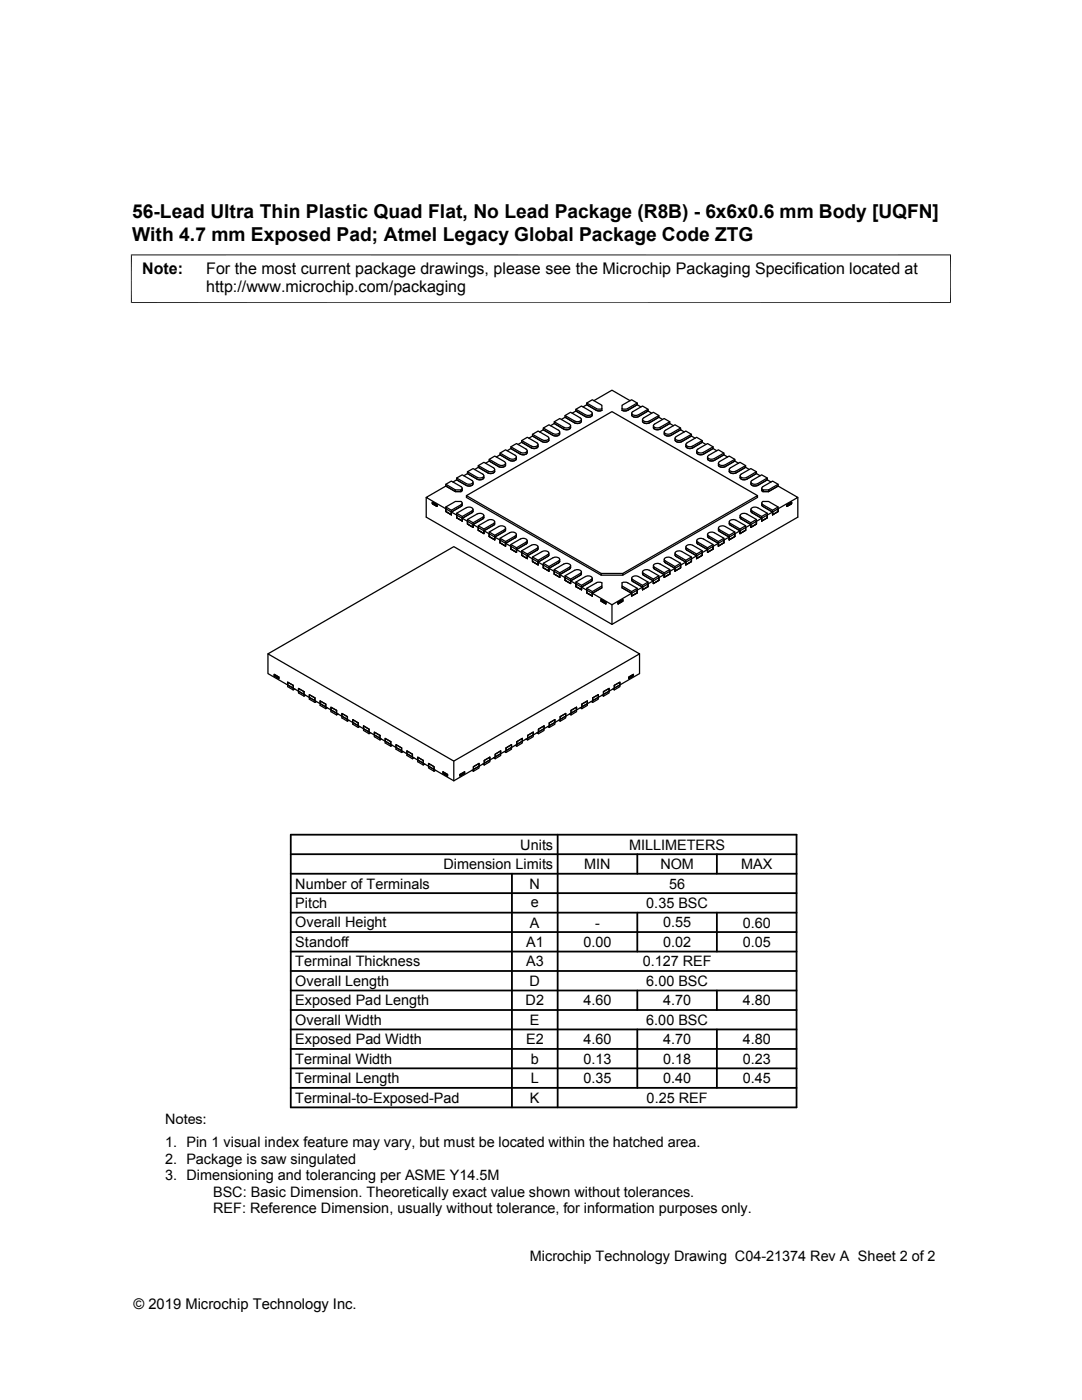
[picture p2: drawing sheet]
<svg xmlns="http://www.w3.org/2000/svg" width="216mm" height="279mm" viewBox="0 0 216 279" stroke-linecap="round" stroke-linejoin="round" font-family="sans-serif">
<g fill="none" stroke="#000" stroke-width=".25">
<path d="M118.5 80l3.6-2.1 3.6 2.1M85 99.3v3.9l37.1 21.4 37.1-21.4v-3.9M89 97l1.9 1.1h1.1l.2-.3M89 96.6l1.9 1.2v.3M89 97v-.4l1.1-.6 1.9 1.1a.35 .35 0 0 1 .2 .3 .35 .35 0 0 1-.2 .4M89 97l-4 2.3 4 2.2M89 97l1.9 1.1h1.1M90.9 97.8h1.1v.3M91.1 95.8l2.3 1.2a.78 .78 0 0 0 1-.5M91.1 95.4l1.9 1.1a.94 .94 0 0 0 1.4-.3l-.1-.3-2.1-1.1-1.1 .6v.4M91.1 95.8l-.7 .4M92.2 97.5v.3"/>
<path d="M92.2 97.8l-.2 .3M93.1 98.9l26.9 15.5M93.3 94.5l1.9 1.1a.96 .96 0 0 0 1.3-.3M93.3 94.1l1.9 1.2a.96 .96 0 0 0 1.3-.4l-.1-.2-2-1.2-1.1 .6v.4M93.3 94.5l-.8 .5M93.3 94.5l2 1.2a.93 .93 0 0 0 1.2-.4M94.4 96.2v.3M95.4 93.3l2 1.1a.96 .96 0 0 0 1.3-.4M95.4 92.9l2 1.1a.96 .96 0 0 0 1.3-.3l-.2-.3-1.9-1.1-1.2 .6v.4M95.4 93.3l-.7 .4M95.4 93.3l2.1 1.1a.93 .93 0 0 0 1.2-.4M96.5 95v.3"/>
<path d="M97.6 92l1.9 1.1a.99 .99 0 0 0 1.4-.3M97.6 91.7l1.9 1.1a.81 .81 0 0 0 1.4-.4l-2.2-1.4-1.1 .7v.3M97.6 92l-.7 .5M97.6 92l2 1.2a.96 .96 0 0 0 1.3-.4M98.7 93.7v.3M99.8 90.8l1.9 1.1a.99 .99 0 0 0 1.3-.4M99.8 90.4l1.9 1.1a.86 .86 0 0 0 1.3-.3l-.2-.3-1.9-1.1-1.1 .6v.4M99.8 90.8l-.8 .4M99.8 90.8l2 1.1a.95 .95 0 0 0 1.2-.4M100.9 92.5v.3M101.9 89.5l2.2 1.2a.83 .83 0 0 0 1.1-.4M101.9 89.2l1.9 1.1a.89 .89 0 0 0 1.4-.4l-.2-.3-1.9-1.1-1.2 .7v.3"/>
<path d="M101.9 89.5l-.7 .5M103 91.2v.3M104.1 88.3l2.3 1.2a.78 .78 0 0 0 1-.5M104.1 87.9l1.9 1.1a.94 .94 0 0 0 1.4-.3l-.3-.3-1.9-1.1-1.1 .6v.4M104.1 88.3l-.7 .4M105.2 90v.3M106.3 87l1.9 1.1a.98 .98 0 0 0 1.3-.3M106.3 86.7l1.9 1.1a.96 .96 0 0 0 1.3-.4l-.2-.3-1.9-1.1-1.1 .7v.3M106.3 87l-.8 .5M106.3 87l2 1.2a.94 .94 0 0 0 1.2-.4M107.4 88.7v.3M108.4 85.4l1.9 1.1a.96 .96 0 0 0 1.4-.3l-.2-.3-2-1.1-1.1 .6v.4"/>
<path d="M108.4 85.8l-.7 .4M108.4 85.8l1.9 1.1a.96 .96 0 0 0 1.4-.3M108.4 85.8l2 1.1a.92 .92 0 0 0 1.3-.3M109.5 87.5v.3M110.6 84.5l1.9 1.1a.99 .99 0 0 0 1.4-.3M110.6 84.2l1.9 1.1a.81 .81 0 0 0 1.3-.4l-2.1-1.4-1.1 .7v.3M110.6 84.5l-.7 .5M110.6 84.5l2 1.2a.95 .95 0 0 0 1.3-.4M111.7 86.2v.4M112.8 83.3l1.9 1.1a.99 .99 0 0 0 1.3-.3M112.8 82.9l1.9 1.1a.98 .98 0 0 0 1.3-.2l-.2-.4-1.9-1.1-1.1 .6v.4M112.8 83.3l-.8 .4"/>
<path d="M112.8 83.3l2 1.1a.95 .95 0 0 0 1.2-.3M113.9 85v.3M114.9 82l1.9 1.1a1 1 0 0 0 1.4-.3M114.9 82l-.7 .5M114.9 81.7l1.9 1.1a.85 .85 0 0 0 1.4-.4l-.3-.3-1.9-1.1-1.1 .7v.3M114.9 82l2 1.2a.93 .93 0 0 0 1.3-.4M116 83.7v.4M117.1 80.8v-.4l2 1.2 1-.1M117.1 80.8l-.8 .4M117.1 80.4l1.1-.6 1.9 1.1v1l-.4 .1-.6-.1-2-1.1M118.2 82.5v.3M127.1 80.4l-1.1-.6-1.9 1.1v1l.4 .1 .7-.1 1.9-1.1"/>
<path d="M127.1 80.8l.8 .4M127.1 80.8v-.4l-2 1.2-1-.1M128.2 83.7v.4M129.3 82l.7 .5M129.3 81.7l-1.1-.7-1.9 1.1a.41 .41 0 0 0-.2 .6 .41 .41 0 0 0 .5 .2l.8-.1 1.9-1.1v.3M129.3 82l-2 1.2a.77 .77 0 0 1-.9 0 .77 .77 0 0 1-.4-.7M130.4 85v.3M131.5 83.3l.7 .4M131.5 83.3l-1.9 1.1a1 1 0 0 1-1.4-.3M131.5 82.9l-1.1-.6-2 1.1a.41 .41 0 0 0-.1 .5 .41 .41 0 0 0 .5 .2l.8-.1 1.9-1.1v.4M131.5 83.3l-2.1 1.1a.94 .94 0 0 1-1.2-.3M132.5 86.2v.4"/>
<path d="M133.6 84.5l-2 1.2a.92 .92 0 0 1-1.2-.4M133.6 84.5l.8 .5M133.6 84.2l-1.1-.7-1.9 1.1a.34 .34 0 0 0-.2 .4 .34 .34 0 0 0 .3 .3h.9l2-1.1v.3M133.6 84.5l-1.9 1.1a.97 .97 0 0 1-1.3-.3M134.7 87.5v.3M135.8 85.8l.7 .4M135.8 85.4l-1.1-.6-1.9 1.1a.35 .35 0 0 0-.3 .3 .35 .35 0 0 0 .3 .4h1l2-1.2v.4M135.8 85.8l-1.9 1.1a.97 .97 0 0 1-1.4-.3M135.8 85.8l-2 1.1a.94 .94 0 0 1-1.3-.3M136.9 88.7v.3M138 87l.7 .5M138 87l-2.1 1.2a.94 .94 0 0 1-1.2-.4"/>
<path d="M138 86.7l-1.2-.7-2 1.3a.73 .73 0 0 0 .4 .7 .73 .73 0 0 0 .8-.2l2-1.1v.3M138 87l-2 1.1a.98 .98 0 0 1-1.3-.3M139 90v.3M140.1 88.3l.8 .4M140.1 87.9l-1.1-.6-1.9 1.1a.45 .45 0 0 0-.1 .6 .45 .45 0 0 0 .5 .2l.7-.2 1.9-1.1v.4M140.1 88.3l-1.9 1.1a.98 .98 0 0 1-1.3-.4M140.1 88.3l-1.9 1.1a.96 .96 0 0 1-1.3-.4M141.2 91.2v.3M142.3 89.5l.7 .5M142.3 89.2l-1.1-.7-1.9 1.1a.45 .45 0 0 0-.2 .6 .45 .45 0 0 0 .6 .2l.7-.1 1.9-1.1v.3M142.3 89.5l-2 1.2a.93 .93 0 0 1-1.3-.4M142.3 89.5l-1.9 1.1a.98 .98 0 0 1-1.4-.3"/>
<path d="M143.4 92.5v.3M144.4 90.8l.8 .4M144.4 90.4l-1.1-.6-2 1.1a.45 .45 0 0 0 0 .6 .45 .45 0 0 0 .5 .2l.7-.2 1.9-1.1v.4M144.4 90.8l-1.9 1.1a1 1 0 0 1-1.3-.4M144.4 90.8l-2 1.1a.94 .94 0 0 1-1.2-.4M145.5 93.7v.3M146.6 92l.8 .5M146.6 91.7l-1.1-.7-1.9 1.1a.38 .38 0 0 0-.2 .5 .38 .38 0 0 0 .4 .2h.9l1.9-1.1v.3M146.6 92l-2 1.2a.92 .92 0 0 1-1.2-.4M146.6 92l-1.9 1.1a.98 .98 0 0 1-1.3-.3M147.7 95v.3M148.8 93.3l.7 .4"/>
<path d="M148.8 92.9l-1.1-.6-1.9 1.1a.37 .37 0 0 0-.3 .4 .37 .37 0 0 0 .4 .3l1-.1 1.9-1.1v.4M148.8 93.3l-1.9 1.1a.97 .97 0 0 1-1.4-.4M148.8 93.3l-2.1 1.1a.93 .93 0 0 1-1.2-.4M149.8 96.2v.3M150.9 94.5l.8 .5M150.9 94.1l-1.1-.6-1.9 1.1a.44 .44 0 0 0-.1 .6 .44 .44 0 0 0 .5 .2l.7-.1 1.9-1.2v.4M150.9 94.5l-2 1.2a.93 .93 0 0 1-1.2-.4M150.9 94.5l-1.9 1.1a.97 .97 0 0 1-1.3-.3M151.2 98.9l-29.1-16.8-29 16.8v.4l26.9 15.5h4.3l26.9-15.5v-.4l-26.9 15.5v.4M152 97.5v.3M152 97.8l.2 .3h1.2M152 97.8l.2 .3"/>
<path d="M152.2 98.1h1.2M153.1 95.8l.7 .4M153.1 95.4l-1.1-.6-1.9 1.1a.44 .44 0 0 0-.2 .5 .44 .44 0 0 0 .6 .2l.7-.1 1.9-1.1v.4M153.1 95.8l-1.9 1.1a1 1 0 0 1-1.4-.4M153.1 95.8l-2 1.1a.94 .94 0 0 1-1.3-.4M153.4 97.8h-1.2v.3M155.3 97l3.9 2.3-3.9 2.2M155.3 96.6l-1.9 1.2v.3M155.3 97v-.4l-1.1-.6-2 1.1a.35 .35 0 0 0-.2 .3 .35 .35 0 0 0 .2 .4M155.3 97l-1.9 1.1M86.3 100.2l.9 .6v.3l-.9-.6zM89 101.5v.6l1.1 .6"/>
<path d="M89 101.2l1.9-1.1h1.1a.35 .35 0 0 1 .2 .3 .35 .35 0 0 1-.2 .3l-1.9 1.1v.9M89 101.5v.6l1.1 .6v-.5l1 .6M90.1 101.8l-1.1-.6v.9l1.1 .6M91.1 102.4l1.9-1.1a.97 .97 0 0 1 1.4 .3l-.1 .3-2.1 1.2v.9l-1.1-.7zM91.1 102.4l1.1 .7M91.1 102.8l2.2 1.2M92.2 100.8l-.1 .2-2 1.2v.5M92.2 100.4v.4M92.2 100.8l-.1 .2-2 1.2-1.1-.7M93.3 104.6l1.1 .6M93.3 104v.6M93.3 103.7l1.9-1.1a.79 .79 0 0 1 1.3 .4l-2.1 1.3v.9l-1.1-.6z"/>
<path d="M93.3 103.7l1.1 .6M93.3 104l1.1 .7v.5M93.3 104v.6l1.1 .6M94.4 101.6v.5l-.2 .2-2 1.1v.6l-1.1-.7v-.5M95.4 104.9l2-1.1a.73 .73 0 0 1 .8-.2 .73 .73 0 0 1 .4 .7l-2 1.3v.9l-1.2-.7zM95.4 104.9l1.2 .7M95.4 105.3l2.2 1.2M95.4 105.3v.5M96.3 103.6l-1.9 1.1v.5M96.3 103.6l-1.9 1.1 1 .6M96.5 102.9v.4l-.2 .3M97.6 106.2l1.9-1.1a.81 .81 0 0 1 1.4 .4l-2.2 1.3v.9l-1.1-.6z"/>
<path d="M97.6 106.2l1.1 .6M97.6 106.5l2.2 1.3M97.6 106.5v.6M98.7 104.1v.5l-.1 .2-2 1.1v.6l-1.2-.7M99.8 107.4l1.9-1.1a.98 .98 0 0 1 1.3 .3l-.2 .4-1.9 1.1v.9l-1.1-.7zM99.8 107.4l1.1 .7M99.8 107.8l2.1 1.2M99.8 107.8v.5M100.9 105.4l-.1 .6-2.1 1.2v.5l-1.1-.6M101.9 109.6l1.2 .6M101.9 109v.6M101.9 108.7l1.2 .6"/>
<path d="M101.9 108.7l1.9-1.1a.95 .95 0 0 1 1.4 .3l-.2 .3-1.9 1.1v.9l-1.2-.6zM101.9 109l1.2 .7v.5M101.9 109v.6l1.2 .6M103 106.6l-.1 .7-2 1.1v.6l-1.1-.7M104.1 109.9l1.9-1.1a.96 .96 0 0 1 1.4 .3l-.2 .3-2 1.2v.9l-1.1-.7zM104.1 109.9l1.1 .7M104.1 110.3l2.2 1.2M104.1 110.3v.5M105 108.6l-1.9 1.1v.5M105 108.6l-1.9 1.1 1 .6M105.2 107.9v.5l-.2 .2M106.3 111.2l1.9-1.1a.97 .97 0 0 1 1.3 .3l-.1 .2-2 1.2v.9l-1.1-.6z"/>
<path d="M106.3 111.2l1.1 .6M106.3 111.5l2.1 1.3M106.3 111.5v.6M107.4 109.1v.5l-.2 .2-2 1.1v.6l-1.1-.7M108.4 112.4l1.9-1.1a.97 .97 0 0 1 1.4 .3l-.2 .4-2 1.1v.9l-1.1-.7zM108.4 112.4l1.1 .7M108.4 112.8l2.2 1.2M108.4 112.8v.5M109.5 110.4v.4l-.1 .2-2 1.2v.5l-1.1-.6M110.6 114.6l1.1 .6M110.6 114v.6M110.6 113.7l1.9-1.1a.85 .85 0 0 1 1.3 .4l-2.1 1.3v.9l-1.1-.6z"/>
<path d="M110.6 113.7l1.1 .6M110.6 114l1.1 .7v.5M110.6 114v.6l1.1 .6M111.7 111.6l-.2 .7-2 1.1v.6l-1.1-.7M112.8 114.9l1.9-1.1a.98 .98 0 0 1 1.3 .3l-.2 .3-1.9 1.2v.9l-1.1-.7zM112.8 114.9l1.1 .7M112.8 115.3l1.1 .6v.6l-1.1-.7zM113.6 113.6l-1.9 1.1v.5M113.6 113.6l-1.9 1.1 1.1 .6v.5M113.9 112.9l-.1 .5-.2 .2M114.9 116.5v.6M114.9 117.1l1.1 .6"/>
<path d="M114.9 116.2l1.1 .6M114.9 116.5l2.2 1.3M114.9 116.2l2.3-1.3 .7 .1 .3 .4-.3 .3-1.9 1.1v.9l-1.1-.6zM115.8 114.8l-1.9 1.1v.6l-1.1-.7M115.8 114.8l-1.9 1.1 1 .6M116 114.1v.5l-.2 .2M117.1 117.4l1.1 .7M118.2 115.7l-.2 .3-2 1.2v.5M118.2 115.4v.3M120 119.7l.9 .5v.3l-.9-.5zM120 120l.9 .5v-.3M120 120v-.3l.9 .5"/>
<path d="M120.1 116.9v-.6l-.7-.1-2.3 1.2v.9l1.1 .7v-.9l1.9-1.2v.4l-1.9 1.1v.6l-1.1-.7v-.5M124.1 117.3l1.9 1.1 1.1-.6M124.1 117.3l1.9 1.1v.6l1.1-.7M124.1 117.3v-.4l1.9 1.2M124.1 116.9v-.6l1-.1 2 1.2v.9M124.3 114.4h-4.3v.4M126 115.4l.1 .5 .2 .2M126.1 115.2a1.11 1.11 0 0 1 1.3-.1l1.9 1.1v.9l-1.1 .6v-.9l-1.9-1.1-.2-.2zM126.3 116.1l1.9 1.1 1.1-.7v.6M126.3 116.1l1.9 1.1v.5M127.1 117.8v.5M127.1 117.8v.5l-1.1 .7v-.6l-3.9 2.3-5-2.9"/>
<path d="M127.1 117.4l-1.1 .7v.9l1.1-.7M128.2 114.1v.5l.2 .2M128.2 114a1.13 1.13 0 0 1 1.4-.2l1.9 1.1v.9l-1.1 .7v-.9l-2-1.2-.2-.2zM128.4 114.8l2 1.1v.6M128.4 114.8l2 1.1 1.1-.6v.5M129.3 117.1l-1.1 .6v-.5l-1.1 .6M129.3 116.2l-1.1 .6M129.3 117.1l-1.1 .6M130.4 112.9v.5l.2 .2M130.5 112.7l.4-.2h.6l2.1 1.2v.9l-1.1 .6v-.9l-2-1.2-.1-.2zM130.6 113.6l1.9 1.1 1.1-.7v.6M130.6 113.6l1.9 1.1v.5"/>
<path d="M131.5 115.8l-1.1 .7M131.5 115.8l-1.1 .7v-.6l-1.1 .6v.6M131.5 114.9l-1.1 .7M132.5 111.6v.5l.3 .2M132.6 111.4l.5-.2h.5l2.2 1.2v.9l-1.1 .7v-.9l-2-1.2-.2-.2zM132.8 112.3l1.9 1.1v.6M132.8 112.3l1.9 1.1 1.1-.6v.5M133.6 114.6l-1.1 .6v-.5l-1 .6v.5M133.6 113.7l-1.1 .6M133.6 114.6l-1.1 .6M134.7 110.4v.4l.2 .3M134.8 110.2l.4-.2h.6l2.2 1.2v.9l-1.2 .6v-.9l-2-1.2-.1-.2z"/>
<path d="M134.9 111.1l1.9 1.1 1.2-.7v.6M134.9 111.1l1.9 1.1v.5M135.8 113.3l-1.1 .7M135.8 112.4l-1.1 .7M135.8 113.3l-1.1 .7v-.6l-1.1 .6v.6M136.9 109.1l.1 .7 2 1.1v.6M137 108.9l.4-.2h.6l2.1 1.2v.9l-1.1 .7v-.9l-2.1-1.3zM138 111.2l-1.2 .6M138 112.1l-1.2 .6v-.5l-1 .6v.5M138 112.1l-1.2 .6M139 107.9l.1 .5 .2 .2M139.1 107.7l.9-.3 2.3 1.3v.9l-1.1 .6v-.9l-2.1-1.2z"/>
<path d="M139.3 108.6l1.9 1.1 1.1-.7v.6M139.3 108.6l1.9 1.1v.5M140.1 109.9l-1.1 .7M140.1 110.3v.5l-1.1 .7M140.1 110.3l-2.1 1.2v.6M141.2 106.6l.1 .6 2 1.2v.6M141.3 106.4l.4-.2h.6l2.1 1.2v.9l-1.1 .7v-.9l-1.9-1.1-.2-.3zM142.3 108.7l-1.1 .6M142.3 109.6l-1.1 .6M142.3 109.6l-1.1 .6v-.5l-1.1 .6M143.4 105.4v.4l.1 .2 2 1.2v.5M143.4 105.2l.5-.2h.6l2.1 1.2v.9l-1.1 .6v-.9l-1.9-1.1-.2-.3z"/>
<path d="M144.4 107.4l-1.1 .7M144.4 107.8v.5l-1.1 .7M144.4 107.8l-2.1 1.2v.6M145.5 104.1v.5l.2 .2 2 1.1v.6M145.6 103.9l.5-.2h.5l2.2 1.2v.9l-1.1 .7v-.9l-2.1-1.2-.1-.2zM146.6 106.2l-1.1 .6M146.6 106.5v.6l-1.1 .6M146.6 106.5l-2.2 1.3M147.7 102.9v.4l.2 .3M147.8 102.7l.4-.2h.6l2.1 1.2v.9l-1.1 .6v-.9l-2-1.1-.1-.3zM147.9 103.6l1.9 1.1 1.1-.7v.6M147.9 103.6l1.9 1.1v.5"/>
<path d="M148.8 105.3l-2.2 1.2M148.8 105.3v.5l-1.1 .7M148.8 104.9l-1.1 .7M149.8 101.6l.1 .6 .2 .1M149.9 101.4l.5-.2h.5l2.2 1.2v.9l-1.1 .7v-.9l-2-1.2-.2-.2zM150.1 102.3l1.9 1.1v.6M150.1 102.3l1.9 1.1-1.1 .6v.6M150.9 103.7l-1.1 .6M150.9 104.6l-1.1 .6M150.9 104.6l-1.1 .6v-.5l-1 .6M152 103.4l1.1-.6v.5l-1.1 .7zM152 100.4l.1 .6 2.1 1.2v.5"/>
<path d="M152.1 100.2l.1-.1h1.2l1.9 1.1v.9l-1.1 .6v-.9l-2-1.1-.2-.2zM153.1 102.4l-1.1 .7M155.3 101.2l-1.1 .6M155.3 101.5v.6l-1.1 .6M155.3 101.5l-2.2 1.3v.5l-1.1 .7M157 100.8l.9-.6v.3l-.9 .6zM53.5 130.5l37.1-21.4 37 21.4-37 21.4zM54.7 134.6l.9 .5v.3l-.9-.5zM57.4 136.1l1.1 .7v.5l-1.1-.6zM58.8 137.5l-.3 .2v-.9l-1.1-.7v.9l1.1 .7M59.6 137.4l1.1 .6v.6l-1.1-.7zM60.7 138l-1.1-.6v.9l1.1 .6"/>
<path d="M60.7 138v.9l.3-.2M61.7 138.6l1.1 .7v.5l-1.1-.6zM63.1 140l-.3 .2v-.9l-1.1-.7v.9l1.1 .7M63.9 139.9l1.1 .6v.6l-1.1-.7zM118 140l.3 .2v-.9l1.1-.7v.9l-1.1 .7M118.3 139.3l1.1-.7v.6l-1.1 .6zM120.1 138.7l.3 .2v-.9l1.1-.6v.9l-1.1 .6M120.4 138l1.1-.6v.5l-1.1 .7zM122.1 120.7v3.9M122.3 137.5l.3 .2v-.9l1.1-.7v.9l-1.1 .7M122.6 136.8l1.1-.7v.6l-1.1 .6zM123.3 120.2l1-.5v.3l-1 .5z"/>
<path d="M125.5 135.1l.9-.5v.3l-.9 .5zM127.6 130.5v3.9l-37 21.4-37.1-21.4v-3.9M65.3 141.2l-.3 .2v-.9l-1.1-.6v.9l1.1 .6M66 141.1l1.2 .7v.5l-1.2-.6zM67.2 141.8l-1.2-.7v.9l1.2 .7M67.2 141.8v.9l.3-.2M68.2 142.4l1.1 .6v.6l-1.1-.7zM69.3 143l-1.1-.6v.9l1.1 .6M69.3 143v.9l.3-.2M70.4 143.6l1.1 .7v.5l-1.1-.6zM71.5 144.3l-1.1-.7v.9l1.1 .7M71.5 144.3v.9l.3-.2"/>
<path d="M72.5 144.9l1.1 .6v.6l-1.1-.7zM74 146.2l-.4 .2v-.9l-1.1-.6v.9l1.1 .6M74.7 146.1l1.1 .7v.5l-1.1-.6zM75.8 146.8l-1.1-.7v.9l1.1 .7M75.8 146.8v.9l.3-.2M76.9 147.4l1.1 .6v.6l-1.1-.7zM78 148l-1.1-.6v.9l1.1 .6M78 148v.9l.3-.2M79 148.6l1.1 .7v.5l-1.1-.6zM80.1 149.3l-1.1-.7v.9l1.1 .7M80.1 149.3v.9l.4-.2M81.2 149.9l1.1 .6v.6l-1.1-.7z"/>
<path d="M82.6 151.2l-.3 .2v-.9l-1.1-.6v.9l1.1 .6M83.4 151.1l1.1 .7v.5l-1.1-.6zM84.5 151.8l-1.1-.7v.9l1.1 .7M84.5 151.8v.9l.3-.2M85.5 152.4l1.1 .6v.6l-1.1-.7zM85.5 152.4l1.1 .6v.9l-1.1-.6zM86.9 153.7l-.3 .2M88.4 154l.9 .6v.3l-.9-.6zM90.6 151.9v3.9M91.8 154.6l.9-.6v.3l-.9 .6zM94.2 153.7l.3 .2v-.9l1.1-.6v.9l-1.1 .6M94.5 153l1.1-.6v.5l-1.1 .7z"/>
<path d="M96.3 152.5l.3 .2v-.9l1.1-.7v.9l-1.1 .7M96.6 151.8l1.1-.7v.6l-1.1 .6zM98.5 151.2l.3 .2v-.9l1.1-.6v.9l-1.1 .6M98.8 150.5l1.1-.6v.5l-1.1 .7zM100.6 150l.4 .2v-.9l1.1-.7v.9l-1.1 .7M101 149.3l1.1-.7v.6l-1.1 .6zM102.8 148.7l.3 .2v-.9l1.1-.6v.9l-1.1 .6M103.1 148l1.1-.6v.5l-1.1 .7zM105 147.5l.3 .2v-.9l1.1-.7v.9l-1.1 .7M105.3 146.8l1.1-.7v.6l-1.1 .6zM107.1 146.2l.3 .2v-.9l1.2-.6v.9l-1.2 .6M107.4 145.5l1.2-.6v.5l-1.2 .7z"/>
<path d="M109.3 145l.3 .2v-.9l1.1-.7v.9l-1.1 .7M109.6 144.3l1.1-.7v.6l-1.1 .6zM111.5 143.7l.3 .2v-.9l1.1-.6v.9l-1.1 .6M111.8 143l1.1-.6v.5l-1.1 .7zM113.6 142.5l.3 .2v-.9l1.1-.7v.9l-1.1 .7M113.9 141.8l1.1-.7v.6l-1.1 .6zM115.8 141.2l.3 .2v-.9l1.1-.6v.9l-1.1 .6M116.1 140.5l1.1-.6v.5l-1.1 .7z"/>
</g>
<path d="M26.1 50.9h163.7M26.2 50.8v9.7M189.7 50.8v9.7M26.1 60.4h163.7" fill="none" stroke="#000" stroke-width=".2"/>
<g fill="none" stroke="#000" stroke-width=".36">
<path d="M58 178.2h100.9M58 174.4h100.9M58 170.5h100.9M58 166.6h100.9v54.4h-100.9zM102.2 174.4v46.6M111.3 166.6v54.4M127.2 170.5v3.9M143 170.5v3.9M58 186h100.9M58 182.1h100.9M58 197.7h100.9M58 193.8h100.9"/>
<path d="M58 189.9h100.9M127.2 182.1v7.8M127.2 197.7v3.9M143 182.1v7.8M143 197.7v3.9M58 213.2h100.9M58 205.4h100.9M58 201.6h100.9M58 209.3h100.9M58 217.1h100.9M127.2 205.4v11.7M143 205.4v11.7"/>
</g>
<g font-size="3.8">
<text x="26.4" y="43.5">56-Lead Ultra Thin Plastic Quad Flat, No Lead Package (R8B) - 6x6x0.6 mm Body [UQFN]</text>
<text x="26.4" y="48">With 4.7 mm Exposed Pad; Atmel Legacy Global Package Code ZTG</text>
</g>
<g font-size="3.2">
<text x="28.4" y="54.6">Note:</text>
<text x="41.1" y="58.3">http://www.microchip.com/packaging</text>
<text x="41.1" y="54.6">For the most current package drawings, please see the Microchip Packaging Specification located at</text>
</g>
<g font-size="2.9">
<text x="88.5" y="173.4">Dimension Limits</text>
<text x="103.8" y="169.6">Units</text>
<text x="116.6" y="173.4">MIN</text>
<text x="125.5" y="169.6">MILLIMETERS</text>
<text x="131.8" y="173.4">NOM</text>
<text x="147.9" y="173.4">MAX</text>
<text x="58.9" y="177.3">Number of Terminals</text>
<text x="105.7" y="177.3">N</text>
<text x="133.5" y="177.3">56</text>
<text x="58.9" y="185.1">Overall Height</text>
<text x="58.9" y="181.2">Pitch</text>
<text x="105.7" y="185.1">A</text>
<text x="105.9" y="180.9">e</text>
<text x="118.7" y="185.1">-</text>
<text x="128.9" y="181.2">0.35 BSC</text>
<text x="132.3" y="185.1">0.55</text>
<text x="148.2" y="185.1">0.60</text>
<text x="58.9" y="189">Standoff</text>
<text x="105" y="189">A1</text>
<text x="116.4" y="189">0.00</text>
<text x="132.3" y="189">0.02</text>
<text x="148.2" y="189">0.05</text>
<text x="58.9" y="192.9">Terminal Thickness</text>
<text x="58.9" y="196.8">Overall Length</text>
<text x="105" y="192.9">A3</text>
<text x="105.7" y="196.8">D</text>
<text x="128.2" y="192.9">0.127 REF</text>
<text x="128.9" y="196.8">6.00 BSC</text>
<text x="58.9" y="200.6">Exposed Pad Length</text>
<text x="104.9" y="200.7">D2</text>
<text x="116.4" y="200.6">4.60</text>
<text x="132.3" y="200.6">4.70</text>
<text x="148.2" y="200.6">4.80</text>
<text x="58.9" y="204.5">Overall Width</text>
<text x="58.9" y="208.4">Exposed Pad Width</text>
<text x="105" y="208.4">E2</text>
<text x="105.7" y="204.5">E</text>
<text x="116.4" y="208.4">4.60</text>
<text x="128.9" y="204.5">6.00 BSC</text>
<text x="132.3" y="208.4">4.70</text>
<text x="148.2" y="208.4">4.80</text>
<text x="58.9" y="212.3">Terminal Width</text>
<text x="105.9" y="212.3">b</text>
<text x="116.4" y="212.3">0.13</text>
<text x="132.3" y="212.3">0.18</text>
<text x="148.2" y="212.3">0.23</text>
<text x="58.9" y="216.2">Terminal Length</text>
<text x="58.9" y="220.1">Terminal-to-Exposed-Pad</text>
<text x="105.7" y="220.1">K</text>
<text x="105.9" y="216.2">L</text>
<text x="116.4" y="216.2">0.35</text>
<text x="129" y="220.1">0.25 REF</text>
<text x="132.3" y="216.2">0.40</text>
<text x="148.2" y="216.2">0.45</text>
<text x="32.9" y="224.3">Notes:</text>
<text x="32.9" y="228.9">1. Pin 1 visual index feature may vary, but must be located within the hatched area.</text>
<text x="32.9" y="232.2">2. Package is saw singulated</text>
<text x="32.9" y="235.5">3. Dimensioning and tolerancing per ASME Y14.5M</text>
<text x="42.5" y="238.8">BSC: Basic Dimension. Theoretically exact value shown without tolerances.</text>
<text x="42.5" y="242.2">REF: Reference Dimension, usually without tolerance, for information purposes only.</text>
<text x="105.7" y="251.7">Microchip Technology Drawing C04-21374 Rev A Sheet 2 of 2</text>
<text x="26.6" y="261.3">© 2019 Microchip Technology Inc.</text>
</g>
</svg>
